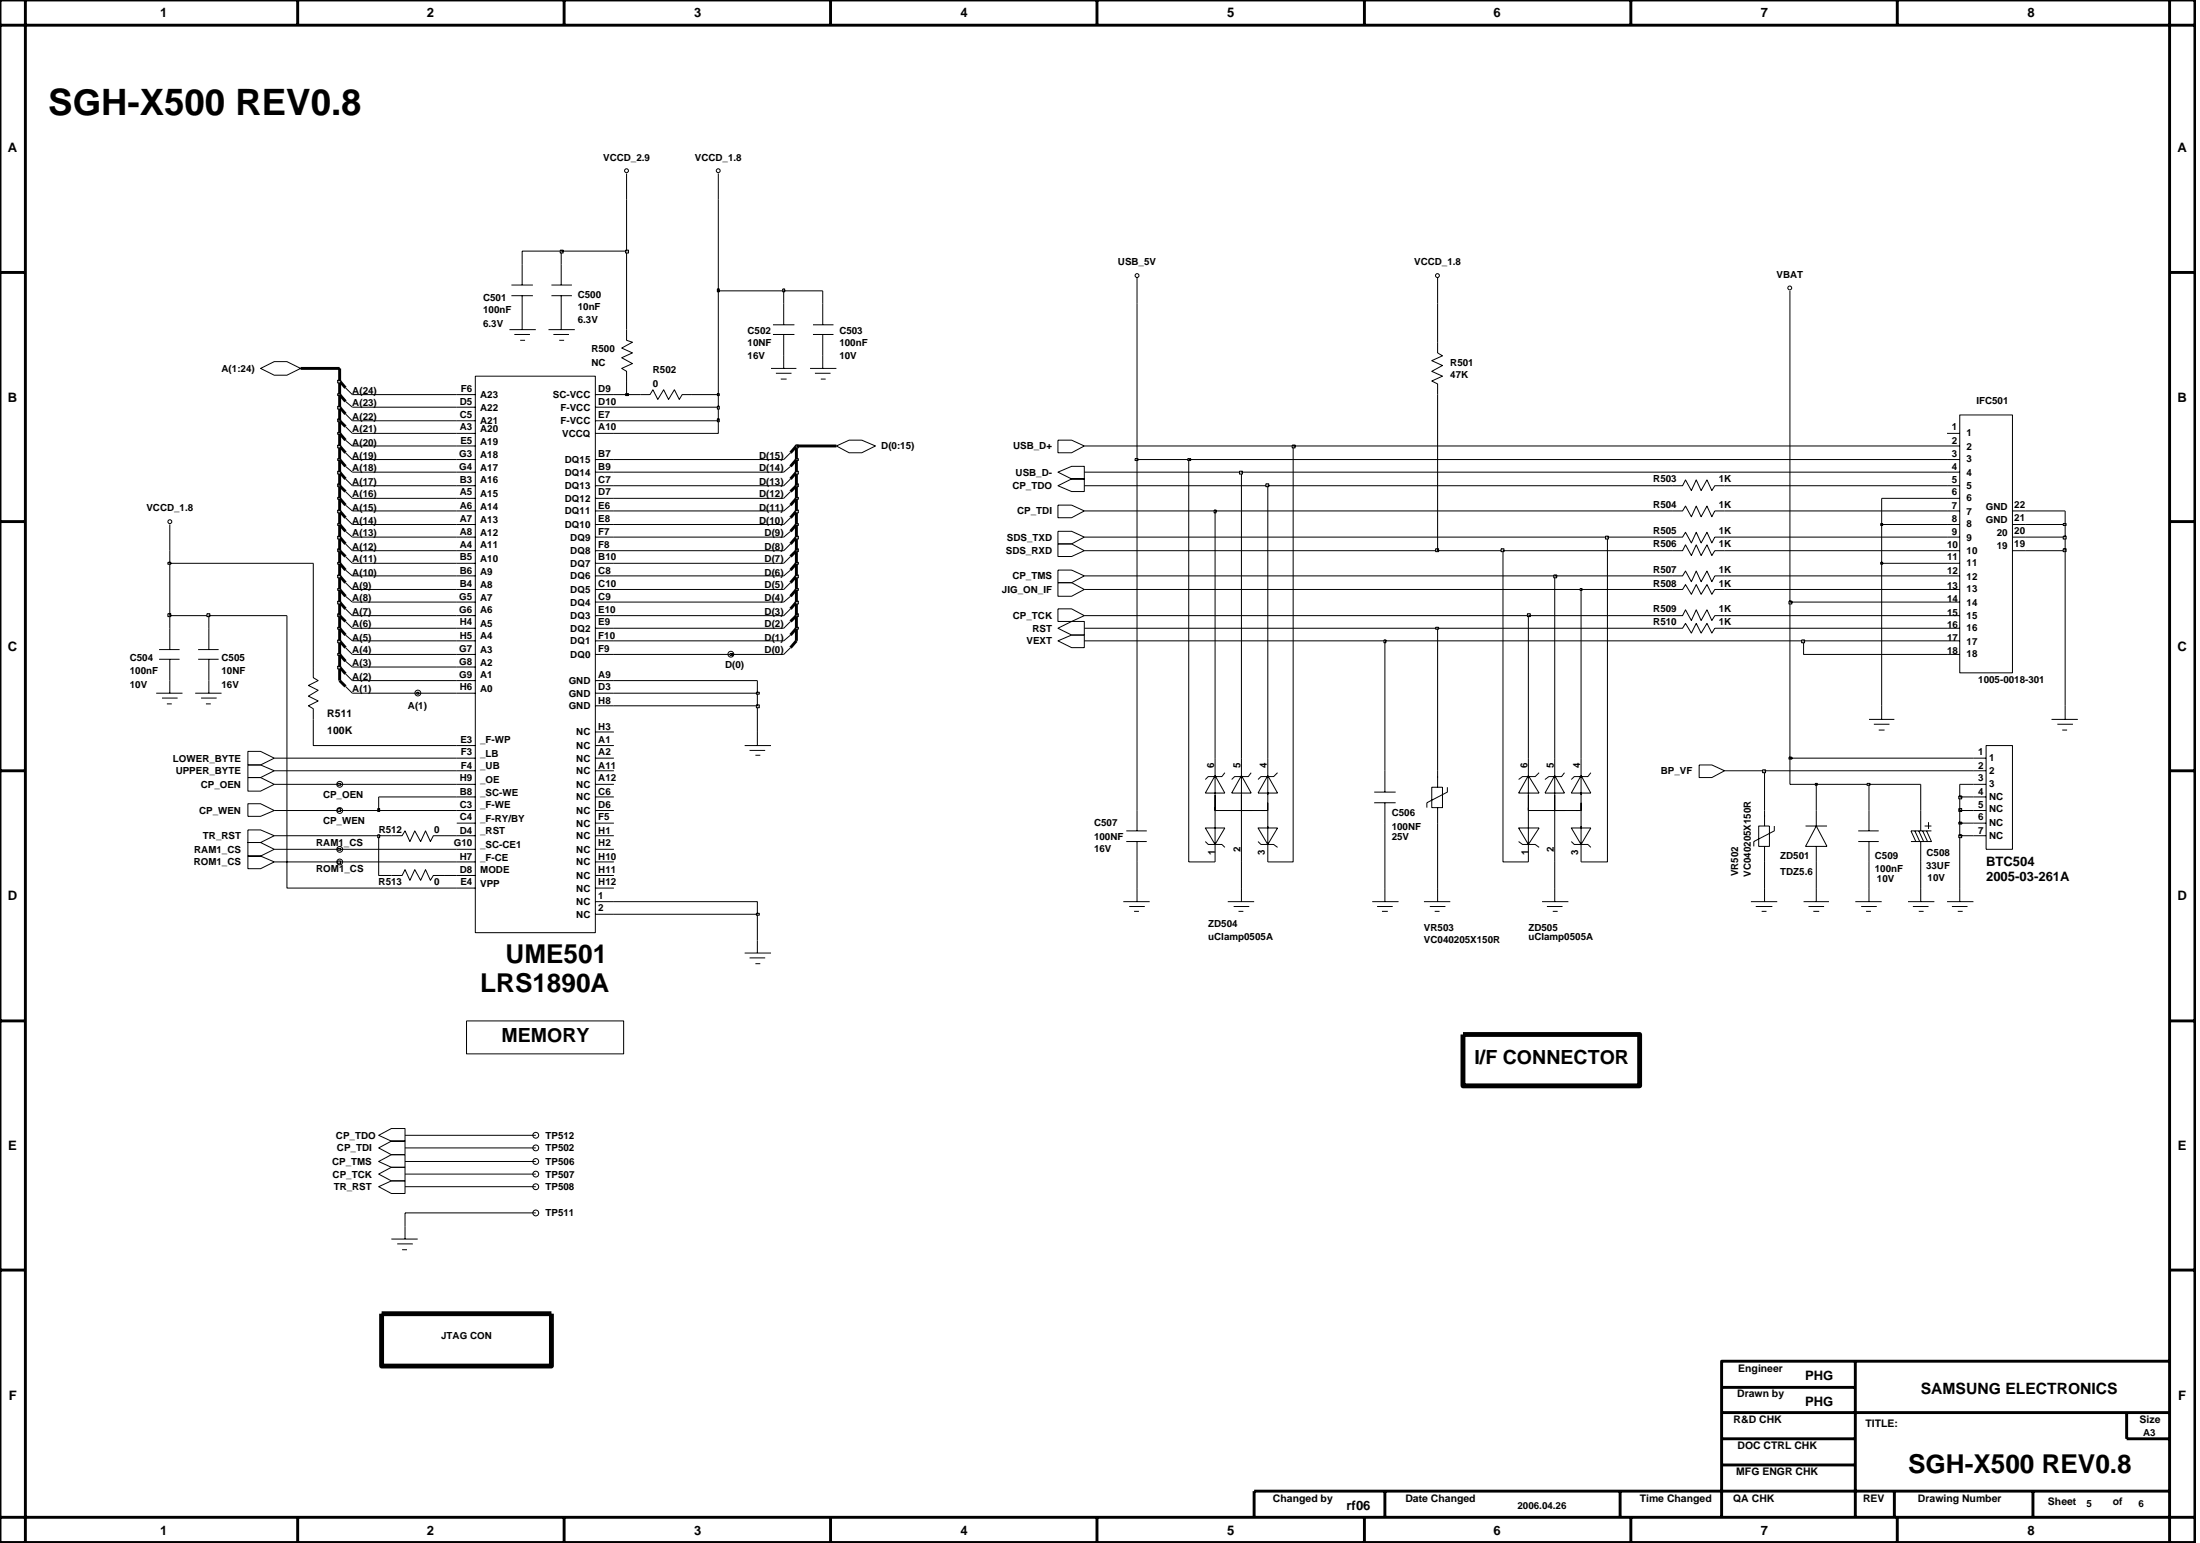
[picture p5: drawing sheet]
<svg xmlns="http://www.w3.org/2000/svg" width="192mm" height="135mm" viewBox="0 0 192 135" stroke-linecap="round" stroke-linejoin="round" font-family="sans-serif">
<g fill="none" stroke="#000" stroke-width=".09">
<path d="M54.7 15.1v2.3M62.7 15.1v2.3M22.7 32.1l1.2-.6h1.1l1.2 .6-1.2 .6h-1.1zM30.1 35l.6 .5M30.1 36.1l.6 .6M30.1 39.5l.6 .6M30.1 38.4l.6 .5M30.1 37.2l.6 .6M30.1 33.8l.6 .6M39.8 37.8h1.7M39.8 38.9h1.7M39.8 35.5h1.7"/>
<path d="M39.8 36.7h1.7M39.8 34.4h1.7M41.5 32.8h10.4v48.5h-10.4zM44.4 28.7h2.3M44.6 25.8h1.9M44.6 24.9h1.9M44.9 29.2h1.3M45.4 29.7h.4M45.5 23.1v1.8M45.5 25.8v2.9M47.8 28.7h2.3M48.1 25.8h1.8"/>
<path d="M48.1 24.9h1.8M48.3 29.2h1.3M48.8 29.7h.4M49 23.1v1.8M49 25.8v2.9M51.9 37.8h1.7M51.9 35.5h1.7M51.9 36.7h1.7M51.9 34.4h1.7M54.7 28.7v1l.5 .1-1 .6 1 .4-1 .4 1 .5-1 .4 .5 .3v.8M55.8 34.4h.9l.3-.4 .4 .8 .5-.8 .4 .8 .5-.8 .5 .8 .2-.4h.9M67.3 32.1h2.2"/>
<path d="M67.4 29.2h1.9M67.4 28.3h1.9M67.7 32.6h1.3M68.1 33.1h.5M68.4 26.5v1.8M68.4 29.2v2.9M69 39.5l-.6 .6M70.7 32.1h2.3M70.9 29.2h1.8M70.9 28.3h1.8M71.1 32.6h1.4M71.6 33.1h.4"/>
<path d="M71.8 26.5v1.8M71.8 29.2v2.9M73 38.9l1.1-.5h1.1l1.2 .5-1.2 .6h-1.1zM92.3 38.4h1.2l1.1 .5-1.1 .6h-1.2zM99.2 24.2v2.3M125.4 29.8v1l.4 .2-.9 .5 .9 .4-.9 .5 .9 .4-.9 .4 .5 .3v.9M125.4 24.2v2.3M156.1 25.4v2.2M169.8 37.8h1.2M169.8 38.9h1.2M171 36.2h4.6v22.5h-4.6zM13.9 57.5h1.8"/>
<path d="M13.9 56.6h1.8M14.8 45.7v2.3M14.8 54.8v1.8M14.8 57.5v3M17.3 57.5h1.8M17.3 56.6h1.8M18.2 54.8v1.8M18.2 57.5v3M27.3 58.2v.9l.5 .3-.9 .4 .9 .4-.9 .5 .9 .4-.9 .5 .4 .2v.9M30.1 47.4l.6 .6M30.1 45.1l.6 .6M30.1 46.3l.6 .5"/>
<path d="M30.1 44.1l.6 .5M30.1 42.9l.6 .6M30.1 41.8l.6 .6M30.1 52l.6 .5M30.1 50.8l.6 .6M30.1 49.7l.6 .5M30.1 57.7l.6 .5M30.1 56.5l.6 .6M30.1 59.9l.6 .6M30.1 58.8l.6 .6M30.1 48.5l.6 .6M30.1 40.7l.6 .5"/>
<path d="M30.1 54.2l.6 .6M30.1 55.4l.6 .5M30.1 53.1l.6 .6M39.8 50.2h1.7M39.8 51.4h1.7M39.8 48h1.7M39.8 46.8h1.7M39.8 45.7h1.7M39.8 43.5h1.7M39.8 44.6h1.7M39.8 40.1h1.7M39.8 54.8h1.7"/>
<path d="M39.8 53.7h1.7M39.8 55.9h1.7M39.8 57.1h1.7M39.8 42.4h1.7M39.8 41.2h1.7M39.8 49.1h1.7M39.8 52.5h1.7M39.8 59.4h1.7M39.8 58.2h1.7M51.9 50.2h1.7M51.9 51.4h1.7M51.9 48h1.7"/>
<path d="M51.9 46.8h1.7M51.9 45.7h1.7M51.9 43.5h1.7M51.9 44.6h1.7M51.9 40.1h1.7M51.9 54.8h1.7M51.9 53.7h1.7M51.9 55.9h1.7M51.9 57.1h1.7M51.9 42.4h1.7M51.9 41.2h1.7M51.9 49.1h1.7"/>
<path d="M51.9 52.5h1.7M51.9 59.4h1.7M69 44.1l-.6 .5M69 48.5l-.6 .6M69 46.3l-.6 .5M69 45.1l-.6 .6M69 54.2l-.6 .6M69 42.9l-.6 .6M69 41.8l-.6 .6M69 40.7l-.6 .5M69 49.7l-.6 .5M69 47.4l-.6 .6"/>
<path d="M69 50.8l-.6 .6M69 53.1l-.6 .6M69 55.4l-.6 .5M69 52l-.6 .5M69 56.5l-.6 .6M92.3 46.3h1.2l1.1 .5-1.1 .6h-1.2zM92.3 54.8l1.2-.6h1.1v1.2h-1.1zM92.3 55.9l1.2-.5h1.1v1.1h-1.1zM92.3 49.7h1.2l1.1 .5-1.1 .6h-1.2zM92.3 42.4l1.2-.6h1.1v1.1h-1.1zM92.3 41.2l1.2-.5h1.1v1.1h-1.1zM92.3 50.8h1.2l1.1 .6-1.1 .6h-1.2z"/>
<path d="M92.3 44.1h1.2l1.1 .5-1.1 .5h-1.2zM92.3 53.1h1.2l1.1 .6-1.1 .5h-1.2zM92.3 47.4h1.2l1.1 .6-1.1 .5h-1.2zM145.9 50.2h.9l.2-.4 .5 .9 .5-.9 .4 .9 .5-.9 .4 .9 .3-.5h.8M145.9 42.4h.9l.2-.5 .5 .9 .5-.9 .4 .9 .5-.9 .4 .9 .3-.4h.8M145.9 51.4h.9l.2-.4 .5 .8 .5-.8 .4 .8 .5-.8 .4 .8 .3-.4h.8M145.9 44.6h.9l.2-.5 .5 1 .5-1 .4 1 .5-1 .4 1 .3-.5h.8M145.9 48h.9l.2-.5 .5 .9 .5-.9 .4 .9 .5-.9 .4 .9 .3-.4h.8M145.9 54.8h.9l.2-.4 .5 .8 .5-.8 .4 .8 .5-.8 .4 .8 .3-.4h.8M145.9 53.7h.9l.2-.5 .5 .9 .5-.9 .4 .9 .5-.9 .4 .9 .3-.4h.8M145.9 46.8h.9l.2-.4 .5 .9 .5-.9 .4 .9 .5-.9 .4 .9 .3-.5h.8M169.8 50.2h1.2"/>
<path d="M169.8 51.4h1.2M169.8 48h1.2M169.8 46.8h1.2M169.8 45.7h1.2M169.8 43.5h1.2M169.8 44.6h1.2M169.8 40.1h1.2M169.8 54.8h1.2M169.8 53.7h1.2M169.8 55.9h1.2M169.8 57.1h1.2M169.8 42.4h1.2"/>
<path d="M169.8 41.2h1.2M169.8 49.1h1.2M169.8 52.5h1.2M175.6 48h1.1M175.6 46.8h1.1M175.6 45.7h1.1M175.6 44.6h1.1M13.6 60.5h2.3M14.1 60.9h1.4M14.6 61.4h.4M17 60.5h2.3M17.5 60.9h1.4"/>
<path d="M18 61.4h.4M21.6 67.8v-1.1h1.1l1.2 .5-1.2 .6M21.6 67.8v1.2h1.1l1.2-.6-1.2-.6M21.6 65.5h1.1l1.2 .6-1.2 .6h-1.1zM21.6 70.1h1.1l1.2 .6-1.2 .5h-1.1zM21.6 73.5h1.1l1.2 .6-1.2 .6h-1.1zM21.6 72.4h1.1l1.2 .5-1.2 .6h-1.1zM21.6 74.7h1.1l1.2 .5-1.2 .6h-1.1zM21.6 67.8h1.1M34.1 72.9h1l.2-.4 .5 .9 .4-.9 .5 .9 .4-.9 .4 .9 .3-.5h.9M34.1 76.3h1l.2-.5 .5 1 .4-1 .5 1 .4-1 .4 1 .3-.5h.9M39.8 70.7h1.7"/>
<path d="M39.8 60.5h1.7M39.8 66.1h1.7M39.8 72.9h1.7M39.8 67.2h1.7M39.8 68.4h1.7M39.8 69.5h1.7M39.8 71.8h1.7M39.8 65h1.7M39.8 77.4h1.7M39.8 74.1h1.7M39.8 75.2h1.7M39.8 76.3h1.7"/>
<path d="M51.9 79.7h14.2v3.4M51.9 78.6h1.7M51.9 70.7h1.7M51.9 60.5h1.7M51.9 66.1h1.7M51.9 72.9h1.7M51.9 67.2h1.7M51.9 68.4h1.7M51.9 69.5h1.7M51.9 71.8h1.7M51.9 65h1.7M51.9 63.8h1.7"/>
<path d="M51.9 77.4h1.7M51.9 74.1h1.7M51.9 75.2h1.7M51.9 76.3h1.7M51.9 61.6h1.7M65 65h2.3M65.4 65.4h1.3M65.9 65.9h.4M66.1 63.8v1.2M98 78.6h2.3M98.2 73.4h1.8M98.2 72.5h1.8"/>
<path d="M98.5 79.1h1.4M98.9 79.5h.5M99.2 70.7v1.8M99.2 73.4v1.8M99.2 77.4v1.2M105.1 72.2h1.7l-.8 1.4zM105.1 73.4l.3 .2h1.2l.2 .3M106 70.7h4.6M106 67.6l.8 1.6h-1.7zM106 66.1v9.1M106.8 67.4l-.2 .3h-1.2l-.3 .3M107.1 78.6h2.3"/>
<path d="M107.6 79.1h1.4M108 79.5h.5M108.3 67.6l.8 1.6h-1.7zM108.3 66.1v9.1M108.3 77.4v1.2M109.1 67.4l-.2 .3h-1.2l-.3 .3M109.7 73.4l.3 .2h1.1l.3 .3M109.7 72.2h1.7l-.8 1.4zM110.6 66.1v9.1M110.6 67.6l.8 1.6h-1.7zM111.4 67.4l-.3 .3h-1.1l-.3 .3M119.7 78.6h2.3"/>
<path d="M119.9 70h1.8M119.9 69.1h1.8M120.1 79.1h1.4M120.6 79.5h.5M120.8 67.2v1.9M120.8 70v1.8M120.8 77.4v1.2M124.2 78.6h2.3M124.7 79.1h1.4M124.9 68.7h.9v1.7h-.9zM125.2 79.5h.4M125.4 67.2v1.5"/>
<path d="M125.4 70.4v1.4M125.4 77.4v1.2M126.3 68.7v.4l-1.8 .9v.4M132.5 72.2h1.8l-1 1.4zM132.5 73.4l.3 .2h1.1l.4 .3M133.3 70.7h4.6M133.3 67.6l1 1.6h-1.8zM133.3 66.1v9.1M134.3 67.4l-.4 .3h-1.1l-.3 .3M134.5 78.6h2.3M134.9 79.1h1.4M135.5 79.5h.4"/>
<path d="M135.6 67.6l.9 1.6h-1.7zM135.6 66.1v9.1M135.6 77.4v1.2M136.5 67.4l-.3 .3h-1.1l-.3 .3M137.1 73.4l.2 .2h1.2l.3 .3M137.1 72.2h1.7l-.9 1.4zM137.9 67.6l.9 1.6h-1.7zM137.9 66.1v9.1M138.8 67.4l-.3 .3h-1.2l-.2 .3M148.2 66.7h1.1l1.1 .5-1.1 .6h-1.1zM152.7 78.6h2.3M153.2 79.1h1.4"/>
<path d="M153.4 72h1v1.8h-1zM153.7 79.5h.4M153.9 70.7v1.3M153.9 73.8v1.4M153.9 77.4v1.2M154.8 72v.5l-1.8 .9v.4M157.3 78.6h2.2M157.5 72h1.9M157.8 79.1h1.3M158.2 79.5h.5M158.4 70.7v1.3M158.4 73.8v1.4"/>
<path d="M158.4 77.4v1.2M158.4 72l1 1.8h-1.9zM161.8 78.6h2.3M162.1 73.4h1.8M162.1 72.5h1.8M162.4 79.1h1.3M162.8 79.5h.4M163 70.7v1.8M163 73.4v1.8M163 77.4v1.2M163 62.7h2.2M163.5 63.2h1.3"/>
<path d="M163.9 63.7h.5M164.1 61.6v1.1M166.4 78.6h2.3M166.9 79.1h1.3M167 72.5l.5 .9M167.4 79.5h.4M167.4 72.5l.4 .9M167.5 70.7v1.8M167.5 73.4v1.8M167.5 77.4v1.2M167.7 72.5l.4 .9M167.9 72h.6"/>
<path d="M168.1 72.5l.4 .9h-1.8M168.2 71.7v.6M168.5 72.5h-1.8l.4 .9M169.8 78.6h2.3M170.3 79.1h1.3M170.8 79.5h.4M171 77.4v1.2M172.1 70.7h1.2M172.1 66.1h1.2M172.1 72.9h1.2M172.1 67.2h1.2M172.1 68.4h1.2"/>
<path d="M172.1 69.5h1.2M172.1 71.8h1.2M173.3 65h2.3v9.1h-2.3zM179 62.7h2.3M179.5 63.2h1.3M179.9 63.7h.4M180.1 61.6v1.1M33 99l1.1-.6h1.2v1.1h-1.2zM35.3 99h11.4M65 83.1h2.3M65.4 83.5h1.3M65.9 84h.4"/>
<path d="M33 101.3l1.1-.6h1.2v1.1h-1.2zM33 100.1l1.1-.6h1.2v1.2h-1.2zM33 102.4l1.1-.6h1.2v1.2h-1.2zM33 103.5l1.1-.5h1.2v1.1h-1.2zM34.1 108.1h2.3M34.7 108.5h1.3M35.1 109h.4M35.3 103.5h11.4M35.3 102.4h11.4M35.3 101.3h11.4M35.3 100.1h11.4M46.7 105.8h-11.4v2.3"/>
<circle cx="54.7" cy="14.9" r=".17"/>
<circle cx="62.7" cy="14.9" r=".17"/>
<circle cx="99.2" cy="24" r=".17"/>
<circle cx="125.4" cy="24" r=".17"/>
<circle cx="156.1" cy="25.1" r=".17"/>
<circle cx="14.8" cy="45.5" r=".17"/>
<circle cx="63.8" cy="57.1" r=".25"/>
<circle cx="29.6" cy="68.4" r=".25"/>
<circle cx="29.6" cy="70.7" r=".25"/>
<circle cx="29.6" cy="74.1" r=".25"/>
<circle cx="29.6" cy="75.2" r=".25"/>
<circle cx="36.4" cy="60.4" r=".25"/>
<circle cx="46.7" cy="99" r=".25"/>
<circle cx="46.7" cy="105.8" r=".25"/>
<circle cx="46.7" cy="100.1" r=".25"/>
<circle cx="46.7" cy="101.3" r=".25"/>
<circle cx="46.7" cy="102.4" r=".25"/>
<circle cx="46.7" cy="103.5" r=".25"/>
</g>
<g fill="none" stroke="#000" stroke-width=".25">
<path d="M29.6 34.4l.5 .6M29.6 35.5l.5 .6M29.6 38.9l.5 .6M29.6 37.8l.5 .6M29.6 36.7l.5 .5M29.6 33.2l.5 .6M69.5 38.9l-.5 .6M29.6 46.8l.5 .6M29.6 44.6l.5 .5M29.6 45.7l.5 .6M29.6 43.5l.5 .6M29.6 42.4l.5 .5"/>
<path d="M29.6 41.2l.5 .6M29.6 51.4l.5 .6M29.6 50.2l.5 .6M29.6 49.1l.5 .6M29.6 57.1l.5 .6M29.6 55.9l.5 .6M29.6 59.4l.5 .5M29.6 58.2l.5 .6M29.6 48l.5 .5M29.6 40.1l.5 .6M29.6 53.7l.5 .5M29.6 54.8l.5 .6"/>
<path d="M29.6 52.5l.5 .6M69.5 43.5l-.5 .6M69.5 48l-.5 .5M69.5 45.7l-.5 .6M69.5 44.6l-.5 .5M69.5 53.7l-.5 .5M69.5 42.4l-.5 .5M69.5 41.2l-.5 .6M69.5 40.1l-.5 .6M69.5 49.1l-.5 .6M69.5 46.8l-.5 .6M69.5 50.2l-.5 .6"/>
<path d="M69.5 52.5l-.5 .6M69.5 54.8l-.5 .6M69.5 51.4l-.5 .6M69.5 55.9l-.5 .6"/>
</g>
<path d="M66 79.6h.2v.2h-.2z" fill="#c2c2c2"/>
<g fill="none" stroke="#000" stroke-width=".09">
<path d="M25 53.7v23.7h14.8M23.9 75.2h5.7M33 72.9v3.4h1.1M38.7 76.3h1.1M53.6 78.6h12.5v1.1M66 79.6h.2v.2h-.2zM99.2 75.2v2.2M108.3 75.2v2.2M120.8 71.8v5.6M125.4 71.8v5.6M135.6 75.2v2.2M153.9 75.2v2.2"/>
<path d="M158.4 75.2v2.2M163 75.2v2.2M167.5 75.2v2.2M171 72.9v4.5"/>
</g>
<path d="M29.5 75.1h.2v.2h-.2z" fill="#c2c2c2"/>
<path d="M112.8 38.9v36.3h-2.2M103.7 40.1v35.1h2.3M131.1 48v27.2h2.2M140.2 46.8v28.4h-2.3M23.9 74.1h5.7M29.5 75.1h.2v.2h-.2zM29.6 75.2h10.2" fill="none" stroke="#000" stroke-width=".09"/>
<path d="M29.5 74h.2v.1h-.2z" fill="#c2c2c2"/>
<path d="M23.9 72.9h9.1M29.5 74h.2v.1h-.2zM29.6 74.1h10.2" fill="none" stroke="#000" stroke-width=".09"/>
<path d="M32.9 72.8h.2v.3h-.2z" fill="#c2c2c2"/>
<path d="M32.9 72.8h.2v.3h-.2zM33 72.9h1.1M38.7 72.9h1.1" fill="none" stroke="#000" stroke-width=".09"/>
<path d="M170.9 72.8h.2v.3h-.2z" fill="#c2c2c2"/>
<path d="M170.9 72.8h.2v.3h-.2zM171 71.8v1.1h1.1" fill="none" stroke="#000" stroke-width=".09"/>
<path d="M170.9 71.7h.2v.2h-.2z" fill="#c2c2c2"/>
<path d="M23.9 70.7h5.7M170.9 71.7h.2v.2h-.2zM171 70.7v1.1h1.1" fill="none" stroke="#000" stroke-width=".09"/>
<path d="M29.5 70.5h.2v.3h-.2z" fill="#c2c2c2"/>
<path d="M29.5 70.5h.2v.3h-.2zM29.6 70.7h3.4" fill="none" stroke="#000" stroke-width=".09"/>
<path d="M32.9 70.5h.2v.3h-.2z" fill="#c2c2c2"/>
<path d="M99.2 40.1v30.6M32.9 70.5h.2v.3h-.2zM33 69.5v1.2h6.8M153.9 67.2v3.5M158.4 68.4v2.3M163 68.4v2.3M167.5 68.4v2.3" fill="none" stroke="#000" stroke-width=".09"/>
<path d="M170.9 70.5h.2v.3h-.2z" fill="#c2c2c2"/>
<path d="M33 69.5h6.8M170.9 70.5h.2v.3h-.2zM171 69.5v1.2h1.1" fill="none" stroke="#000" stroke-width=".09"/>
<path d="M170.9 69.4h.2v.3h-.2z" fill="#c2c2c2"/>
<path d="M23.9 68.4h5.7M170.9 69.4h.2v.3h-.2zM171 68.4v1.1h1.1" fill="none" stroke="#000" stroke-width=".09"/>
<path d="M29.5 68.3h.2v.2h-.2z" fill="#c2c2c2"/>
<path d="M29.5 68.3h.2v.2h-.2zM29.6 68.4h10.2M156.1 66.1v2.3h2.3" fill="none" stroke="#000" stroke-width=".09"/>
<path d="M158.4 68.3h.1v.2h-.1z" fill="#c2c2c2"/>
<path d="M158.4 68.3h.1v.2h-.1zM158.4 68.4h4.6" fill="none" stroke="#000" stroke-width=".09"/>
<path d="M162.9 68.3h.2v.2h-.2z" fill="#c2c2c2"/>
<path d="M120.8 55.9v11.3M125.4 54.8v12.4M23.9 67.2h15.9M150.4 67.2h3.5M162.9 68.3h.2v.2h-.2zM163 68.4h4.5M171 68.4h1.1" fill="none" stroke="#000" stroke-width=".09"/>
<path d="M153.8 67.1h.2v.3h-.2z" fill="#c2c2c2"/>
<path d="M106 44.6v21.5M108.3 41.2v24.9M110.6 42.4v23.7M133.3 53.7v12.4M135.6 50.2v15.9M137.9 51.4v14.7M23.9 66.1h15.9M153.8 67.1h.2v.3h-.2zM153.9 67.2h18.2" fill="none" stroke="#000" stroke-width=".09"/>
<path d="M156.1 66h.2v.2h-.2z" fill="#c2c2c2"/>
<path d="M156.1 52.5v13.6h16M27.3 62.7v2.3h12.5M53.6 61.6h12.5v2.2M156.1 66h.2v.2h-.2z" fill="none" stroke="#000" stroke-width=".09"/>
<path d="M66 61.5h.2v.2h-.2z" fill="#c2c2c2"/>
<path d="M164.1 49.1v12.5M180.1 48v13.6M30.7 60.5h5.7M66 61.5h.2v.2h-.2zM66.1 60.5v1.1" fill="none" stroke="#000" stroke-width=".09"/>
<path d="M36.4 60.4h.1v.1h-.1z" fill="#c2c2c2"/>
<path d="M36.4 60.4h.1v.1h-.1zM36.4 60.5h3.4M53.6 60.5h12.5" fill="none" stroke="#000" stroke-width=".09"/>
<path d="M66 60.4h.2v.1h-.2z" fill="#c2c2c2"/>
<path d="M27.3 49.1v9.1M30.7 59.4h9.1M53.6 59.4h12.5v1.1M66 60.4h.2v.1h-.2z" fill="none" stroke="#000" stroke-width=".09"/>
<path d="M29.6 58.2v1.2" fill="none" stroke="#000" stroke-width=".25"/>
<path d="M29.5 58.1h.2v.2h-.2z" fill="#c2c2c2"/>
<path d="M29.5 58.1h.2v.2h-.2zM30.7 58.2h9.1" fill="none" stroke="#000" stroke-width=".09"/>
<path d="M29.6 57.1v1.1" fill="none" stroke="#000" stroke-width=".25"/>
<path d="M29.5 57h.2v.2h-.2z" fill="#c2c2c2"/>
<path d="M29.5 57h.2v.2h-.2zM30.7 57.1h9.1M53.6 57.1h10.2" fill="none" stroke="#000" stroke-width=".09"/>
<path d="M29.6 55.9v1.2" fill="none" stroke="#000" stroke-width=".25"/>
<path d="M63.7 57h.2v.2h-.2z" fill="#c2c2c2"/>
<path d="M63.7 57h.2v.2h-.2zM63.8 57.1h4.6M157.3 55.9v1.2h12.5" fill="none" stroke="#000" stroke-width=".09"/>
<path d="M29.5 55.8h.2v.3h-.2z" fill="#c2c2c2"/>
<path d="M29.5 55.8h.2v.3h-.2zM30.7 55.9h9.1M53.6 55.9h14.8M94.6 55.9h26.2" fill="none" stroke="#000" stroke-width=".09"/>
<path d="M29.6 54.8v1.1M69.5 54.8v1.1" fill="none" stroke="#000" stroke-width=".25"/>
<path d="M120.7 55.8h.2v.3h-.2z" fill="#c2c2c2"/>
<path d="M120.7 55.8h.2v.3h-.2zM120.8 55.9h36.5" fill="none" stroke="#000" stroke-width=".09"/>
<path d="M157.2 55.8h.2v.3h-.2z" fill="#c2c2c2"/>
<path d="M14.8 53.7v1.1M18.2 53.7v1.1M157.2 55.8h.2v.3h-.2zM157.3 55.9h12.5" fill="none" stroke="#000" stroke-width=".09"/>
<path d="M29.5 54.7h.2v.2h-.2z" fill="#c2c2c2"/>
<path d="M29.5 54.7h.2v.2h-.2zM30.7 54.8h9.1M53.6 54.8h14.8" fill="none" stroke="#000" stroke-width=".09"/>
<path d="M29.6 53.7v1.1" fill="none" stroke="#000" stroke-width=".25"/>
<path d="M69.4 54.7h.2v.2h-.2z" fill="#c2c2c2"/>
<path d="M69.4 54.7h.2v.2h-.2zM94.6 54.8h30.8" fill="none" stroke="#000" stroke-width=".09"/>
<path d="M69.5 53.7v1.1" fill="none" stroke="#000" stroke-width=".25"/>
<path d="M125.2 54.7h.3v.2h-.3z" fill="#c2c2c2"/>
<path d="M125.2 54.7h.3v.2h-.3zM125.4 54.8h20.5M150.4 54.8h19.4" fill="none" stroke="#000" stroke-width=".09"/>
<path d="M14.6 53.5h.3v.3h-.3z" fill="#c2c2c2"/>
<path d="M14.6 53.5h.3v.3h-.3zM14.8 49.1v4.6h3.4" fill="none" stroke="#000" stroke-width=".09"/>
<path d="M18 53.5h.3v.3h-.3z" fill="#c2c2c2"/>
<path d="M18 53.5h.3v.3h-.3zM18.2 53.7h6.8" fill="none" stroke="#000" stroke-width=".09"/>
<path d="M29.5 53.5h.2v.3h-.2z" fill="#c2c2c2"/>
<path d="M29.5 53.5h.2v.3h-.2zM30.7 53.7h9.1M53.6 53.7h14.8" fill="none" stroke="#000" stroke-width=".09"/>
<path d="M29.6 52.5v1.2" fill="none" stroke="#000" stroke-width=".25"/>
<path d="M69.4 53.5h.2v.3h-.2z" fill="#c2c2c2"/>
<path d="M69.4 53.5h.2v.3h-.2zM94.6 53.7h38.7" fill="none" stroke="#000" stroke-width=".09"/>
<path d="M69.5 52.5v1.2" fill="none" stroke="#000" stroke-width=".25"/>
<path d="M133.2 53.5h.3v.3h-.3z" fill="#c2c2c2"/>
<path d="M133.2 53.5h.3v.3h-.3zM133.3 53.7h12.6M150.4 53.7h19.4" fill="none" stroke="#000" stroke-width=".09"/>
<path d="M29.5 52.4h.2v.3h-.2z" fill="#c2c2c2"/>
<path d="M29.5 52.4h.2v.3h-.2zM30.7 52.5h9.1M53.6 52.5h14.8" fill="none" stroke="#000" stroke-width=".09"/>
<path d="M29.6 51.4v1.1" fill="none" stroke="#000" stroke-width=".25"/>
<path d="M69.4 52.4h.2v.3h-.2z" fill="#c2c2c2"/>
<path d="M69.4 52.4h.2v.3h-.2z" fill="none" stroke="#000" stroke-width=".09"/>
<path d="M69.5 51.4v1.1" fill="none" stroke="#000" stroke-width=".25"/>
<path d="M156.1 52.4h.2v.3h-.2z" fill="#c2c2c2"/>
<path d="M156.1 27.6v24.9h13.7M156.1 52.4h.2v.3h-.2z" fill="none" stroke="#000" stroke-width=".09"/>
<path d="M29.5 51.3h.2v.2h-.2z" fill="#c2c2c2"/>
<path d="M29.5 51.3h.2v.2h-.2zM30.7 51.4h9.1M53.6 51.4h14.8" fill="none" stroke="#000" stroke-width=".09"/>
<path d="M29.6 50.2v1.2" fill="none" stroke="#000" stroke-width=".25"/>
<path d="M69.4 51.3h.2v.2h-.2z" fill="#c2c2c2"/>
<path d="M69.4 51.3h.2v.2h-.2zM94.6 51.4h43.3" fill="none" stroke="#000" stroke-width=".09"/>
<path d="M69.5 50.2v1.2" fill="none" stroke="#000" stroke-width=".25"/>
<path d="M137.8 51.3h.2v.2h-.2z" fill="#c2c2c2"/>
<path d="M137.8 51.3h.2v.2h-.2zM137.9 51.4h8M150.4 51.4h19.4" fill="none" stroke="#000" stroke-width=".09"/>
<path d="M29.5 50.1h.2v.3h-.2z" fill="#c2c2c2"/>
<path d="M29.5 50.1h.2v.3h-.2zM30.7 50.2h9.1M53.6 50.2h14.8" fill="none" stroke="#000" stroke-width=".09"/>
<path d="M29.6 49.1v1.1" fill="none" stroke="#000" stroke-width=".25"/>
<path d="M69.4 50.1h.2v.3h-.2z" fill="#c2c2c2"/>
<path d="M69.4 50.1h.2v.3h-.2zM94.6 50.2h41" fill="none" stroke="#000" stroke-width=".09"/>
<path d="M69.5 49.1v1.1" fill="none" stroke="#000" stroke-width=".25"/>
<path d="M135.5 50.1h.3v.3h-.3z" fill="#c2c2c2"/>
<path d="M135.5 50.1h.3v.3h-.3zM135.6 50.2h10.3M150.4 50.2h19.4" fill="none" stroke="#000" stroke-width=".09"/>
<path d="M14.6 49h.3v.2h-.3z" fill="#c2c2c2"/>
<path d="M14.6 49h.3v.2h-.3zM14.8 48v1.1h12.5" fill="none" stroke="#000" stroke-width=".09"/>
<path d="M29.5 49h.2v.2h-.2z" fill="#c2c2c2"/>
<path d="M29.5 49h.2v.2h-.2zM30.7 49.1h9.1M53.6 49.1h14.8" fill="none" stroke="#000" stroke-width=".09"/>
<path d="M29.6 48v1.1" fill="none" stroke="#000" stroke-width=".25"/>
<path d="M69.4 49h.2v.2h-.2z" fill="#c2c2c2"/>
<path d="M69.4 49h.2v.2h-.2z" fill="none" stroke="#000" stroke-width=".09"/>
<path d="M69.5 48v1.1" fill="none" stroke="#000" stroke-width=".25"/>
<path d="M164.1 49h.1v.2h-.1z" fill="#c2c2c2"/>
<path d="M164.1 49h.1v.2h-.1zM164.1 45.7v3.4h5.7" fill="none" stroke="#000" stroke-width=".09"/>
<path d="M29.5 47.9h.2v.2h-.2z" fill="#c2c2c2"/>
<path d="M29.5 47.9h.2v.2h-.2zM30.7 48h9.1M53.6 48h14.8" fill="none" stroke="#000" stroke-width=".09"/>
<path d="M29.6 46.8v1.2" fill="none" stroke="#000" stroke-width=".25"/>
<path d="M69.4 47.9h.2v.2h-.2z" fill="#c2c2c2"/>
<path d="M69.4 47.9h.2v.2h-.2zM94.6 48h30.8" fill="none" stroke="#000" stroke-width=".09"/>
<path d="M69.5 46.8v1.2" fill="none" stroke="#000" stroke-width=".25"/>
<path d="M125.2 47.9h.3v.2h-.3z" fill="#c2c2c2"/>
<path d="M125.4 34.4v13.6h5.7M125.2 47.9h.3v.2h-.3z" fill="none" stroke="#000" stroke-width=".09"/>
<path d="M130.9 47.9h.3v.2h-.3z" fill="#c2c2c2"/>
<path d="M130.9 47.9h.3v.2h-.3zM131.1 48h14.8M150.4 48h19.4M176.7 48h3.4" fill="none" stroke="#000" stroke-width=".09"/>
<path d="M180 47.9h.2v.2h-.2z" fill="#c2c2c2"/>
<path d="M180 47.9h.2v.2h-.2zM180.1 46.8v1.2" fill="none" stroke="#000" stroke-width=".09"/>
<path d="M29.5 46.8h.2v.2h-.2z" fill="#c2c2c2"/>
<path d="M29.5 46.8h.2v.2h-.2zM30.7 46.8h9.1M53.6 46.8h14.8" fill="none" stroke="#000" stroke-width=".09"/>
<path d="M29.6 45.7v1.1" fill="none" stroke="#000" stroke-width=".25"/>
<path d="M69.4 46.8h.2v.2h-.2z" fill="#c2c2c2"/>
<path d="M69.4 46.8h.2v.2h-.2zM94.6 46.8h45.6" fill="none" stroke="#000" stroke-width=".09"/>
<path d="M69.5 45.7v1.1" fill="none" stroke="#000" stroke-width=".25"/>
<path d="M140 46.8h.3v.2h-.3z" fill="#c2c2c2"/>
<path d="M140 46.8h.3v.2h-.3zM140.2 46.8h5.7M150.4 46.8h19.4M176.7 46.8h3.4" fill="none" stroke="#000" stroke-width=".09"/>
<path d="M180 46.8h.2v.2h-.2z" fill="#c2c2c2"/>
<path d="M180 46.8h.2v.2h-.2zM180.1 45.7v1.1" fill="none" stroke="#000" stroke-width=".09"/>
<path d="M29.5 45.7h.2v.1h-.2z" fill="#c2c2c2"/>
<path d="M29.5 45.7h.2v.1h-.2zM30.7 45.7h9.1M53.6 45.7h14.8" fill="none" stroke="#000" stroke-width=".09"/>
<path d="M29.6 44.6v1.1" fill="none" stroke="#000" stroke-width=".25"/>
<path d="M69.4 45.7h.2v.1h-.2z" fill="#c2c2c2"/>
<path d="M69.4 45.7h.2v.1h-.2z" fill="none" stroke="#000" stroke-width=".09"/>
<path d="M69.5 44.6v1.1" fill="none" stroke="#000" stroke-width=".25"/>
<path d="M164.1 45.7h.1v.1h-.1z" fill="#c2c2c2"/>
<path d="M164.1 45.7h.1v.1h-.1zM164.1 43.5v2.2h5.7M176.7 45.7h3.4" fill="none" stroke="#000" stroke-width=".09"/>
<path d="M180 45.7h.2v.1h-.2z" fill="#c2c2c2"/>
<path d="M180 45.7h.2v.1h-.2zM180.1 44.6v1.1" fill="none" stroke="#000" stroke-width=".09"/>
<path d="M29.5 44.5h.2v.2h-.2z" fill="#c2c2c2"/>
<path d="M29.5 44.5h.2v.2h-.2zM30.7 44.6h9.1M53.6 44.6h14.8" fill="none" stroke="#000" stroke-width=".09"/>
<path d="M29.6 43.5v1.1" fill="none" stroke="#000" stroke-width=".25"/>
<path d="M69.4 44.5h.2v.2h-.2z" fill="#c2c2c2"/>
<path d="M69.4 44.5h.2v.2h-.2zM94.6 44.6h11.4" fill="none" stroke="#000" stroke-width=".09"/>
<path d="M69.5 43.5v1.1" fill="none" stroke="#000" stroke-width=".25"/>
<path d="M105.9 44.5h.2v.2h-.2z" fill="#c2c2c2"/>
<path d="M105.9 44.5h.2v.2h-.2zM106 44.6h39.9M150.4 44.6h19.4M176.7 44.6h3.4" fill="none" stroke="#000" stroke-width=".09"/>
<path d="M29.5 43.4h.2v.1h-.2z" fill="#c2c2c2"/>
<path d="M29.5 43.4h.2v.1h-.2zM30.7 43.5h9.1M53.6 43.5h14.8" fill="none" stroke="#000" stroke-width=".09"/>
<path d="M29.6 42.4v1.1" fill="none" stroke="#000" stroke-width=".25"/>
<path d="M69.4 43.4h.2v.1h-.2z" fill="#c2c2c2"/>
<path d="M69.4 43.4h.2v.1h-.2zM164.1 43.5h5.7" fill="none" stroke="#000" stroke-width=".09"/>
<path d="M69.5 42.4v1.1" fill="none" stroke="#000" stroke-width=".25"/>
<path d="M29.5 42.2h.2v.2h-.2z" fill="#c2c2c2"/>
<path d="M29.5 42.2h.2v.2h-.2zM30.7 42.4h9.1M53.6 42.4h14.8" fill="none" stroke="#000" stroke-width=".09"/>
<path d="M29.6 41.2v1.2" fill="none" stroke="#000" stroke-width=".25"/>
<path d="M69.4 42.2h.2v.2h-.2z" fill="#c2c2c2"/>
<path d="M69.4 42.2h.2v.2h-.2zM94.6 42.4h16" fill="none" stroke="#000" stroke-width=".09"/>
<path d="M69.5 41.2v1.2" fill="none" stroke="#000" stroke-width=".25"/>
<path d="M110.4 42.2h.3v.2h-.3z" fill="#c2c2c2"/>
<path d="M110.4 42.2h.3v.2h-.3zM110.6 42.4h35.3M150.4 42.4h19.4" fill="none" stroke="#000" stroke-width=".09"/>
<path d="M29.5 41.1h.2v.2h-.2z" fill="#c2c2c2"/>
<path d="M29.5 41.1h.2v.2h-.2zM30.7 41.2h9.1M53.6 41.2h14.8" fill="none" stroke="#000" stroke-width=".09"/>
<path d="M29.6 40.1v1.1" fill="none" stroke="#000" stroke-width=".25"/>
<path d="M69.4 41.1h.2v.2h-.2z" fill="#c2c2c2"/>
<path d="M69.4 41.1h.2v.2h-.2zM94.6 41.2h13.7" fill="none" stroke="#000" stroke-width=".09"/>
<path d="M69.5 40.1v1.1" fill="none" stroke="#000" stroke-width=".25"/>
<path d="M108.1 41.1h.3v.2h-.3z" fill="#c2c2c2"/>
<path d="M108.1 41.1h.3v.2h-.3zM108.3 41.2h61.5" fill="none" stroke="#000" stroke-width=".09"/>
<path d="M29.5 40h.2v.2h-.2z" fill="#c2c2c2"/>
<path d="M29.5 40h.2v.2h-.2zM30.7 40.1h9.1M53.6 40.1h14.8" fill="none" stroke="#000" stroke-width=".09"/>
<path d="M29.6 38.9v1.2" fill="none" stroke="#000" stroke-width=".25"/>
<path d="M69.4 40h.2v.2h-.2z" fill="#c2c2c2"/>
<path d="M69.4 40h.2v.2h-.2z" fill="none" stroke="#000" stroke-width=".09"/>
<path d="M69.5 38.9v1.2" fill="none" stroke="#000" stroke-width=".25"/>
<path d="M99 40h.3v.2h-.3z" fill="#c2c2c2"/>
<path d="M99 40h.3v.2h-.3zM99.2 26.5v13.6h4.5" fill="none" stroke="#000" stroke-width=".09"/>
<path d="M103.6 40h.3v.2h-.3z" fill="#c2c2c2"/>
<path d="M103.6 40h.3v.2h-.3zM103.7 40.1h66.1" fill="none" stroke="#000" stroke-width=".09"/>
<path d="M29.5 38.8h.2v.3h-.2z" fill="#c2c2c2"/>
<path d="M29.5 38.8h.2v.3h-.2zM30.7 38.9h9.1" fill="none" stroke="#000" stroke-width=".09"/>
<path d="M29.6 37.8v1.1" fill="none" stroke="#000" stroke-width=".25"/>
<path d="M69.4 38.8h.2v.3h-.2z" fill="#c2c2c2"/>
<path d="M69.4 38.8h.2v.3h-.2zM94.6 38.9h18.2" fill="none" stroke="#000" stroke-width=".09"/>
<path d="M69.5 38.9h3.5" fill="none" stroke="#000" stroke-width=".25"/>
<path d="M112.7 38.8h.3v.3h-.3z" fill="#c2c2c2"/>
<path d="M112.7 38.8h.3v.3h-.3zM112.8 38.9h57" fill="none" stroke="#000" stroke-width=".09"/>
<path d="M29.5 37.7h.2v.2h-.2z" fill="#c2c2c2"/>
<path d="M29.5 37.7h.2v.2h-.2zM30.7 37.8h9.1M62.7 36.7v1.1h-9.1" fill="none" stroke="#000" stroke-width=".09"/>
<path d="M29.6 36.7v1.1" fill="none" stroke="#000" stroke-width=".25"/>
<path d="M29.5 36.5h.2v.3h-.2z" fill="#c2c2c2"/>
<path d="M29.5 36.5h.2v.3h-.2zM30.7 36.7h9.1M53.6 36.7h9.1" fill="none" stroke="#000" stroke-width=".09"/>
<path d="M29.6 35.5v1.2" fill="none" stroke="#000" stroke-width=".25"/>
<path d="M62.6 36.5h.1v.3h-.1z" fill="#c2c2c2"/>
<path d="M62.6 36.5h.1v.3h-.1zM62.7 35.5v1.2" fill="none" stroke="#000" stroke-width=".09"/>
<path d="M29.5 35.4h.2v.3h-.2z" fill="#c2c2c2"/>
<path d="M29.5 35.4h.2v.3h-.2zM30.7 35.5h9.1M53.6 35.5h9.1" fill="none" stroke="#000" stroke-width=".09"/>
<path d="M29.6 34.4v1.1" fill="none" stroke="#000" stroke-width=".25"/>
<path d="M62.6 35.4h.1v.3h-.1z" fill="#c2c2c2"/>
<path d="M62.6 35.4h.1v.3h-.1zM62.7 34.4v1.1" fill="none" stroke="#000" stroke-width=".09"/>
<path d="M29.5 34.3h.2v.2h-.2z" fill="#c2c2c2"/>
<path d="M29.5 34.3h.2v.2h-.2zM30.7 34.4h9.1M53.6 34.4h1.1" fill="none" stroke="#000" stroke-width=".09"/>
<path d="M29.6 33.2v1.2" fill="none" stroke="#000" stroke-width=".25"/>
<path d="M54.6 34.3h.2v.2h-.2z" fill="#c2c2c2"/>
<path d="M54.6 34.3h.2v.2h-.2zM54.7 33.2v1.2h1.1M60.4 34.4h2.3" fill="none" stroke="#000" stroke-width=".09"/>
<path d="M62.6 34.3h.1v.2h-.1z" fill="#c2c2c2"/>
<path d="M62.6 34.3h.1v.2h-.1zM62.7 25.4v9" fill="none" stroke="#000" stroke-width=".09"/>
<path d="M29.5 33.1h.2v.3h-.2z" fill="#c2c2c2"/>
<path d="M29.5 33.1h.2v.3h-.2zM54.7 21.9v6.8M68.4 25.4v1.1M71.8 25.4v1.1M125.4 26.5v3.3" fill="none" stroke="#000" stroke-width=".09"/>
<path d="M26.2 32.1h3.4v1.1" fill="none" stroke="#000" stroke-width=".25"/>
<path d="M62.6 25.2h.1v.2h-.1z" fill="#c2c2c2"/>
<path d="M62.7 17.4v8h5.7M62.6 25.2h.1v.2h-.1z" fill="none" stroke="#000" stroke-width=".09"/>
<path d="M68.3 25.2h.1v.2h-.1z" fill="#c2c2c2"/>
<path d="M45.5 23.1v-1.2h3.5v1.2M68.3 25.2h.1v.2h-.1zM68.4 25.4h3.4" fill="none" stroke="#000" stroke-width=".09"/>
<path d="M48.9 21.8h.2v.3h-.2z" fill="#c2c2c2"/>
<path d="M48.9 21.8h.2v.3h-.2zM49 21.9h5.7" fill="none" stroke="#000" stroke-width=".09"/>
<path d="M54.6 21.8h.2v.3h-.2z" fill="#c2c2c2"/>
<path d="M54.7 17.4v4.5M54.6 21.8h.2v.3h-.2zM40.7 89h13.7v2.9h-13.7z" fill="none" stroke="#000" stroke-width=".09"/>
<g fill="none" stroke="#000" stroke-width=".25">
<path d="M0 0h191.5v134.5h-191.5zM2.2 0v134.5M26 0v2.2M49.2 0v2.2M72.5 0v2.2M95.7 0v2.2M119 0v2.2M142.3 0v2.2M165.5 0v2.2M189.3 0v134.5M0 2.2h191.5M0 23.8h2.2"/>
<path d="M189.3 23.8h2.2M0 45.5h2.2M189.3 45.5h2.2M0 67.2h2.2M189.3 67.2h2.2M0 89h2.2M189.3 89h2.2M0 110.8h2.2M161.8 118.7v13.6M189.3 118.7h-39.1v13.6M189.3 110.8h2.2M0 132.3h191.5"/>
<path d="M26 132.3v2.2M49.2 132.3v2.2M72.5 132.3v2.2M95.7 132.3v2.2M119 132.3v2.2M120.8 130v2.3M141.3 130v2.3M142.3 132.3v2.2M150.2 121h11.6M150.2 123.2h39.1M150.2 125.5h11.6M150.2 127.8h11.6"/>
<path d="M165.2 130v2.3M165.5 132.3v2.2M177.3 130v2.3M185.5 123.2v2.3h3.8M189.3 130h-79.9v2.3"/>
</g>
<path d="M127.6 90.2h15.4v4.5h-15.4zM33.3 114.6h14.8v4.5h-14.8z" fill="none" stroke="#000" stroke-width=".42"/>
<text font-size="3.2" x="4.2" y="10">SGH-X500 REV0.8</text>
<g font-size="2.3">
<text x="44.1" y="84">UME501</text>
<text x="41.9" y="86.5">LRS1890A</text>
<text x="166.4" y="128.4">SGH-X500 REV0.8</text>
</g>
<g font-size="1.7">
<text x="43.7" y="90.8">MEMORY</text>
<text x="128.6" y="92.8">I/F CONNECTOR</text>
</g>
<text font-size="1.4" x="167.6" y="121.6">SAMSUNG ELECTRONICS</text>
<g font-size="1.1">
<text x="14" y="1.5">1</text>
<text x="37.2" y="1.5">2</text>
<text x="60.6" y="1.5">3</text>
<text x="83.8" y="1.5">4</text>
<text x="107" y="1.5">5</text>
<text x="130.3" y="1.5">6</text>
<text x="153.6" y="1.5">7</text>
<text x="176.9" y="1.5">8</text>
<text x=".7" y="13.3">A</text>
<text x="190" y="13.3">A</text>
<text x=".7" y="35.1">B</text>
<text x="190" y="35.1">B</text>
<text x=".7" y="56.8">C</text>
<text x="190" y="56.8">C</text>
<text x="173.3" y="75.5">BTC504</text>
<text x="173.3" y="76.9">2005-03-261A</text>
<text x=".7" y="78.5">D</text>
<text x="190" y="78.5">D</text>
<text x=".7" y="100.3">E</text>
<text x="190" y="100.3">E</text>
<text x=".8" y="122.1">F</text>
<text x="157.5" y="120.4">PHG</text>
<text x="157.5" y="122.6">PHG</text>
<text x="190" y="122.1">F</text>
<text x="117.5" y="131.7">rf06</text>
<text x="14" y="133.8">1</text>
<text x="37.2" y="133.8">2</text>
<text x="60.6" y="133.8">3</text>
<text x="83.8" y="133.8">4</text>
<text x="107" y="133.8">5</text>
<text x="130.3" y="133.8">6</text>
<text x="153.6" y="133.8">7</text>
<text x="176.9" y="133.8">8</text>
</g>
<g font-size=".9">
<text x="28.6" y="62.5">R511</text>
<text x="28.6" y="64">100K</text>
<text x="105.9" y="67" transform="rotate(-90 105.9 67)">6</text>
<text x="108.2" y="67" transform="rotate(-90 108.2 67)">5</text>
<text x="110.5" y="67" transform="rotate(-90 110.5 67)">4</text>
<text x="133.2" y="67" transform="rotate(-90 133.2 67)">6</text>
<text x="135.5" y="67" transform="rotate(-90 135.5 67)">5</text>
<text x="137.8" y="67" transform="rotate(-90 137.8 67)">4</text>
<text x="106" y="74.5" transform="rotate(-90 106 74.5)">1</text>
<text x="108.2" y="74.3" transform="rotate(-90 108.2 74.3)">2</text>
<text x="110.3" y="74.5" transform="rotate(-90 110.3 74.5)">3</text>
<text x="133.3" y="74.5" transform="rotate(-90 133.3 74.5)">1</text>
<text x="135.5" y="74.3" transform="rotate(-90 135.5 74.3)">2</text>
<text x="137.7" y="74.5" transform="rotate(-90 137.7 74.5)">3</text>
<text x="151.6" y="76.4" transform="rotate(-90 151.6 76.4)">VR502</text>
<text x="152.7" y="76.4" transform="rotate(-90 152.7 76.4)">VC040205X150R</text>
<text x="151.6" y="119.6">Engineer</text>
<text x="151.2" y="124.1">R&amp;D CHK</text>
<text x="151.5" y="121.8">Drawn by</text>
<text x="162.7" y="124.4">TITLE:</text>
<text x="186.6" y="124.1">Size</text>
<text x="111" y="131">Changed by</text>
<text x="122.6" y="131">Date Changed</text>
<text x="143" y="131">Time Changed</text>
<text x="151.2" y="131">QA CHK</text>
<text x="151.5" y="128.7">MFG ENGR CHK</text>
<text x="151.6" y="126.4">DOC CTRL CHK</text>
<text x="162.5" y="131">REV</text>
<text x="167.3" y="131">Drawing Number</text>
<text x="178.7" y="131.3">Sheet</text>
<text x="184.3" y="131.3">of</text>
</g>
<g font-size=".8">
<text x="52.6" y="14">VCCD_2.9</text>
<text x="60.6" y="14">VCCD_1.8</text>
<text x="97.5" y="23.1">USB_5V</text>
<text x="123.4" y="23.1">VCCD_1.8</text>
<text x="42.1" y="26.2">C501</text>
<text x="42.1" y="27.3">100nF</text>
<text x="42.1" y="28.5">6.3V</text>
<text x="50.4" y="28.2">6.3V</text>
<text x="50.4" y="27.1">10nF</text>
<text x="50.4" y="26">C500</text>
<text x="65.2" y="29.1">C502</text>
<text x="73.2" y="29.1">C503</text>
<text x="155" y="24.2">VBAT</text>
<text x="19.3" y="32.4">A(1:24)</text>
<text x="30.7" y="35.4">A(23)</text>
<text x="30.7" y="34.3">A(24)</text>
<text x="40.1" y="35.3">D5</text>
<text x="40.2" y="34.2">F6</text>
<text x="41.9" y="35.8">A22</text>
<text x="41.9" y="34.7">A23</text>
<text x="48.2" y="34.7">SC-VCC</text>
<text x="48.9" y="35.8">F-VCC</text>
<text x="51.6" y="30.7">R500</text>
<text x="51.6" y="31.9">NC</text>
<text x="52.2" y="34.2">D9</text>
<text x="52.2" y="35.3">D10</text>
<text x="57" y="33.7">0</text>
<text x="57" y="32.6">R502</text>
<text x="65.2" y="30.2">10NF</text>
<text x="65.2" y="31.3">16V</text>
<text x="73.2" y="31.3">10V</text>
<text x="73.2" y="30.2">100nF</text>
<text x="126.5" y="33">47K</text>
<text x="126.5" y="31.9">R501</text>
<text x="172.4" y="35.3">IFC501</text>
<text x="30.7" y="38.9">A(20)</text>
<text x="30.7" y="37.7">A(21)</text>
<text x="30.7" y="36.6">A(22)</text>
<text x="30.7" y="41.1">A(18)</text>
<text x="30.7" y="40">A(19)</text>
<text x="40.1" y="41">G4</text>
<text x="40.1" y="39.8">G3</text>
<text x="40.1" y="36.4">C5</text>
<text x="40.1" y="37.5">A3</text>
<text x="40.2" y="38.7">E5</text>
<text x="41.9" y="37.7">A20</text>
<text x="41.9" y="37">A21</text>
<text x="41.9" y="41.1">A17</text>
<text x="41.9" y="40">A18</text>
<text x="41.9" y="38.8">A19</text>
<text x="48.9" y="37">F-VCC</text>
<text x="49" y="38.1">VCCQ</text>
<text x="49.3" y="41.5">DQ14</text>
<text x="49.3" y="40.4">DQ15</text>
<text x="52.2" y="37.5">A10</text>
<text x="52.2" y="36.4">E7</text>
<text x="52.2" y="41">B9</text>
<text x="52.2" y="39.8">B7</text>
<text x="66.2" y="41.1">D(14)</text>
<text x="66.2" y="40">D(15)</text>
<text x="76.9" y="39.2">D(0:15)</text>
<text x="88.4" y="39.2">USB_D+</text>
<text x="88.6" y="41.5">USB_D-</text>
<text x="170.3" y="38.7">2</text>
<text x="170.3" y="39.8">3</text>
<text x="170.3" y="41">4</text>
<text x="170.3" y="37.5">1</text>
<text x="171.5" y="39.2">2</text>
<text x="171.5" y="40.3">3</text>
<text x="171.5" y="38">1</text>
<text x="171.5" y="41.5">4</text>
<text x="12.8" y="44.6">VCCD_1.8</text>
<text x="30.7" y="47.9">A(12)</text>
<text x="30.7" y="46.8">A(13)</text>
<text x="30.7" y="45.7">A(14)</text>
<text x="30.7" y="44.6">A(15)</text>
<text x="30.7" y="43.4">A(16)</text>
<text x="30.7" y="42.3">A(17)</text>
<text x="40.1" y="44.4">A6</text>
<text x="40.1" y="43.2">A5</text>
<text x="40.1" y="42.1">B3</text>
<text x="40.1" y="47.8">A4</text>
<text x="40.1" y="46.7">A8</text>
<text x="40.1" y="45.5">A7</text>
<text x="41.9" y="45.6">A13</text>
<text x="41.9" y="44.4">A14</text>
<text x="41.9" y="43.3">A15</text>
<text x="41.9" y="42.2">A16</text>
<text x="41.9" y="47.8">A11</text>
<text x="41.9" y="46.7">A12</text>
<text x="49.3" y="42.7">DQ13</text>
<text x="49.3" y="46">DQ10</text>
<text x="49.3" y="44.9">DQ11</text>
<text x="49.3" y="43.8">DQ12</text>
<text x="49.7" y="47.1">DQ9</text>
<text x="52.2" y="47.8">F8</text>
<text x="52.2" y="46.7">F7</text>
<text x="52.2" y="45.5">E8</text>
<text x="52.2" y="44.4">E6</text>
<text x="52.2" y="43.2">D7</text>
<text x="52.2" y="42.1">C7</text>
<text x="66.2" y="45.7">D(10)</text>
<text x="66.2" y="44.6">D(11)</text>
<text x="66.2" y="43.4">D(12)</text>
<text x="66.2" y="42.3">D(13)</text>
<text x="66.7" y="47.9">D(8)</text>
<text x="66.7" y="46.8">D(9)</text>
<text x="87.8" y="47.1">SDS_TXD</text>
<text x="88.3" y="42.7">CP_TDO</text>
<text x="88.7" y="44.9">CP_TDI</text>
<text x="144.2" y="42">R503</text>
<text x="144.2" y="47.7">R506</text>
<text x="144.2" y="46.6">R505</text>
<text x="144.2" y="44.3">R504</text>
<text x="149.9" y="42">1K</text>
<text x="149.9" y="47.7">1K</text>
<text x="149.9" y="46.6">1K</text>
<text x="149.9" y="44.3">1K</text>
<text x="169.8" y="47.8">10</text>
<text x="170.3" y="42.1">5</text>
<text x="170.3" y="43.2">6</text>
<text x="170.3" y="44.4">7</text>
<text x="170.3" y="45.5">8</text>
<text x="170.3" y="46.7">9</text>
<text x="171.5" y="42.6">5</text>
<text x="171.5" y="43.7">6</text>
<text x="171.5" y="44.9">7</text>
<text x="171.5" y="46">8</text>
<text x="171.5" y="47.2">9</text>
<text x="173.2" y="44.5">GND</text>
<text x="173.2" y="45.6">GND</text>
<text x="174.2" y="47.9">19</text>
<text x="174.2" y="46.8">20</text>
<text x="175.7" y="47.7">19</text>
<text x="175.7" y="46.6">20</text>
<text x="175.7" y="44.3">22</text>
<text x="175.7" y="45.4">21</text>
<text x="30.7" y="53.6">A(7)</text>
<text x="30.7" y="52.4">A(8)</text>
<text x="30.7" y="51.3">A(9)</text>
<text x="30.7" y="50.2">A(10)</text>
<text x="30.7" y="49">A(11)</text>
<text x="40.1" y="53.4">G6</text>
<text x="40.1" y="52.3">G5</text>
<text x="40.1" y="51.2">B4</text>
<text x="40.1" y="50.1">B6</text>
<text x="40.1" y="48.9">B5</text>
<text x="41.9" y="52.4">A7</text>
<text x="41.9" y="51.3">A8</text>
<text x="41.9" y="50.1">A9</text>
<text x="41.9" y="53.5">A6</text>
<text x="41.9" y="49">A10</text>
<text x="49.7" y="49.4">DQ7</text>
<text x="49.7" y="48.3">DQ8</text>
<text x="49.7" y="54">DQ3</text>
<text x="49.7" y="52.8">DQ4</text>
<text x="49.7" y="51.7">DQ5</text>
<text x="49.7" y="50.5">DQ6</text>
<text x="52.2" y="53.4">E10</text>
<text x="52.2" y="52.3">C9</text>
<text x="52.2" y="51.2">C10</text>
<text x="52.2" y="50.1">C8</text>
<text x="52.2" y="48.9">B10</text>
<text x="66.7" y="53.6">D(3)</text>
<text x="66.7" y="52.4">D(4)</text>
<text x="66.7" y="51.3">D(5)</text>
<text x="66.7" y="50.2">D(6)</text>
<text x="66.7" y="49">D(7)</text>
<text x="87.4" y="51.7">JIG_ON_IF</text>
<text x="87.7" y="48.3">SDS_RXD</text>
<text x="88.3" y="50.5">CP_TMS</text>
<text x="88.4" y="54">CP_TCK</text>
<text x="144.2" y="53.4">R509</text>
<text x="144.2" y="51.2">R508</text>
<text x="144.2" y="50">R507</text>
<text x="149.9" y="53.4">1K</text>
<text x="149.9" y="51.2">1K</text>
<text x="149.9" y="50">1K</text>
<text x="169.8" y="48.9">11</text>
<text x="169.8" y="50.1">12</text>
<text x="169.8" y="51.4">13</text>
<text x="169.8" y="52.5">14</text>
<text x="169.8" y="53.7">15</text>
<text x="171.5" y="48.3">10</text>
<text x="171.5" y="49.4">11</text>
<text x="171.5" y="50.6">12</text>
<text x="171.5" y="51.7">13</text>
<text x="171.5" y="52.8">14</text>
<text x="171.5" y="53.9">15</text>
<text x="11.3" y="57.7">C504</text>
<text x="11.3" y="58.8">100nF</text>
<text x="11.3" y="60">10V</text>
<text x="19.3" y="58.8">10NF</text>
<text x="19.3" y="60">16V</text>
<text x="19.3" y="57.7">C505</text>
<text x="30.7" y="57">A(4)</text>
<text x="30.7" y="55.9">A(5)</text>
<text x="30.7" y="54.7">A(6)</text>
<text x="30.7" y="59.3">A(2)</text>
<text x="30.7" y="58.1">A(3)</text>
<text x="40.1" y="56.8">G7</text>
<text x="40.1" y="58">G8</text>
<text x="40.1" y="59.1">G9</text>
<text x="40.1" y="55.7">H5</text>
<text x="40.1" y="54.5">H4</text>
<text x="41.9" y="56.9">A3</text>
<text x="41.9" y="55.8">A4</text>
<text x="41.9" y="54.7">A5</text>
<text x="41.9" y="58">A2</text>
<text x="41.9" y="59.1">A1</text>
<text x="49.6" y="59.7">GND</text>
<text x="49.7" y="55.1">DQ2</text>
<text x="49.7" y="57.4">DQ0</text>
<text x="49.7" y="56.2">DQ1</text>
<text x="52.2" y="59.1">A9</text>
<text x="52.2" y="54.5">E9</text>
<text x="52.2" y="56.8">F9</text>
<text x="52.2" y="55.7">F10</text>
<text x="63.3" y="58.2">D(0)</text>
<text x="66.7" y="57">D(0)</text>
<text x="66.7" y="55.9">D(1)</text>
<text x="66.7" y="54.7">D(2)</text>
<text x="89.5" y="56.2">VEXT</text>
<text x="90.1" y="55.1">RST</text>
<text x="144.2" y="54.5">R510</text>
<text x="149.9" y="54.5">1K</text>
<text x="169.8" y="54.8">16</text>
<text x="169.8" y="55.9">17</text>
<text x="169.8" y="57.1">18</text>
<text x="171.5" y="55">16</text>
<text x="171.5" y="56.2">17</text>
<text x="171.5" y="57.3">18</text>
<text x="172.6" y="59.5">1005-0018-301</text>
<text x="30.7" y="60.4">A(1)</text>
<text x="35.6" y="61.9">A(1)</text>
<text x="40.1" y="60.2">H6</text>
<text x="40.2" y="64.8">E3</text>
<text x="40.2" y="65.9">F3</text>
<text x="41.9" y="64.8">_F-WP</text>
<text x="41.9" y="66">_LB</text>
<text x="41.9" y="60.3">A0</text>
<text x="49.6" y="60.8">GND</text>
<text x="49.6" y="61.9">GND</text>
<text x="50.3" y="64.1">NC</text>
<text x="50.3" y="65.3">NC</text>
<text x="52.2" y="63.7">H3</text>
<text x="52.2" y="65.9">A2</text>
<text x="52.2" y="64.8">A1</text>
<text x="52.2" y="60.2">D3</text>
<text x="52.2" y="61.4">H8</text>
<text x="172.6" y="65.9">1</text>
<text x="15.1" y="66.4">LOWER_BYTE</text>
<text x="15.3" y="67.5">UPPER_BYTE</text>
<text x="17.4" y="71">CP_WEN</text>
<text x="17.5" y="68.7">CP_OEN</text>
<text x="28.2" y="69.5">CP_OEN</text>
<text x="28.2" y="71.8">CP_WEN</text>
<text x="40.1" y="71.5">C4</text>
<text x="40.1" y="70.4">C3</text>
<text x="40.1" y="68.1">H9</text>
<text x="40.1" y="69.3">B8</text>
<text x="40.2" y="67">F4</text>
<text x="41.9" y="71.7">_F-RY/BY</text>
<text x="41.9" y="70.5">_F-WE</text>
<text x="41.9" y="68.3">_OE</text>
<text x="41.9" y="69.4">_SC-WE</text>
<text x="41.9" y="67.1">_UB</text>
<text x="50.3" y="66.4">NC</text>
<text x="50.3" y="67.5">NC</text>
<text x="50.3" y="68.7">NC</text>
<text x="50.3" y="69.8">NC</text>
<text x="50.3" y="71">NC</text>
<text x="52.2" y="67">A11</text>
<text x="52.2" y="68.1">A12</text>
<text x="52.2" y="69.3">C6</text>
<text x="52.2" y="70.4">D6</text>
<text x="52.2" y="71.5">F5</text>
<text x="121.4" y="71.2">C506</text>
<text x="144.9" y="67.5">BP_VF</text>
<text x="172.6" y="67">2</text>
<text x="172.6" y="68.1">3</text>
<text x="172.6" y="69.3">4</text>
<text x="172.6" y="70.4">5</text>
<text x="172.6" y="71.5">6</text>
<text x="173.5" y="66.4">1</text>
<text x="173.5" y="67.5">2</text>
<text x="173.5" y="68.7">3</text>
<text x="173.5" y="69.8">NC</text>
<text x="173.5" y="70.9">NC</text>
<text x="16.9" y="75.5">ROM1_CS</text>
<text x="16.9" y="74.4">RAM1_CS</text>
<text x="17.7" y="73.2">TR_RST</text>
<text x="27.6" y="76.1">ROM1_CS</text>
<text x="27.6" y="73.8">RAM1_CS</text>
<text x="33" y="77.2">R513</text>
<text x="33" y="72.6">R512</text>
<text x="37.9" y="77.2">0</text>
<text x="37.9" y="72.6">0</text>
<text x="39.6" y="73.8">G10</text>
<text x="40.1" y="75">H7</text>
<text x="40.1" y="76.1">D8</text>
<text x="40.1" y="72.7">D4</text>
<text x="40.2" y="77.2">E4</text>
<text x="41.9" y="77.3">VPP</text>
<text x="41.9" y="75">_F-CE</text>
<text x="41.9" y="76.1">MODE</text>
<text x="41.9" y="72.8">_RST</text>
<text x="41.9" y="73.9">_SC-CE1</text>
<text x="50.3" y="72.1">NC</text>
<text x="50.3" y="73.2">NC</text>
<text x="50.3" y="74.4">NC</text>
<text x="50.3" y="75.5">NC</text>
<text x="50.3" y="76.7">NC</text>
<text x="50.3" y="77.7">NC</text>
<text x="52.2" y="72.7">H1</text>
<text x="52.2" y="73.8">H2</text>
<text x="52.2" y="75">H10</text>
<text x="52.2" y="76.1">H11</text>
<text x="52.2" y="77.2">H12</text>
<text x="95.4" y="74.3">16V</text>
<text x="95.4" y="72">C507</text>
<text x="95.4" y="73.2">100NF</text>
<text x="121.4" y="72.4">100NF</text>
<text x="121.4" y="73.2">25V</text>
<text x="155.3" y="74.9">ZD501</text>
<text x="155.3" y="76.3">TDZ5.6</text>
<text x="163.5" y="76">100nF</text>
<text x="163.5" y="74.9">C509</text>
<text x="163.7" y="77">10V</text>
<text x="168" y="75.8">33UF</text>
<text x="168.1" y="74.7">C508</text>
<text x="168.1" y="76.9">10V</text>
<text x="172.6" y="72.7">7</text>
<text x="173.5" y="72">NC</text>
<text x="173.5" y="73.1">NC</text>
<text x="50.3" y="80">NC</text>
<text x="50.3" y="78.9">NC</text>
<text x="52.2" y="78.4">1</text>
<text x="52.2" y="79.5">2</text>
<text x="105.4" y="80.8">ZD504</text>
<text x="105.4" y="82">uClamp0505A</text>
<text x="124.2" y="82.3">VC040205X150R</text>
<text x="124.2" y="81.2">VR503</text>
<text x="133.3" y="82">uClamp0505A</text>
<text x="133.3" y="81.2">ZD505</text>
<text x="29" y="101.6">CP_TMS</text>
<text x="29.3" y="99.3">CP_TDO</text>
<text x="29.4" y="100.4">CP_TDI</text>
<text x="47.6" y="100.4">TP502</text>
<text x="47.6" y="99.3">TP512</text>
<text x="47.6" y="101.6">TP506</text>
<text x="29" y="102.7">CP_TCK</text>
<text x="29.1" y="103.8">TR_RST</text>
<text x="47.6" y="106.1">TP511</text>
<text x="47.6" y="103.8">TP508</text>
<text x="47.6" y="102.7">TP507</text>
<text x="38.5" y="116.8">JTAG CON</text>
<text x="187" y="125.2">A3</text>
<text x="132.4" y="131.6">2006.04.26</text>
<text x="182" y="131.4">5</text>
<text x="186.5" y="131.4">6</text>
</g>
</svg>
